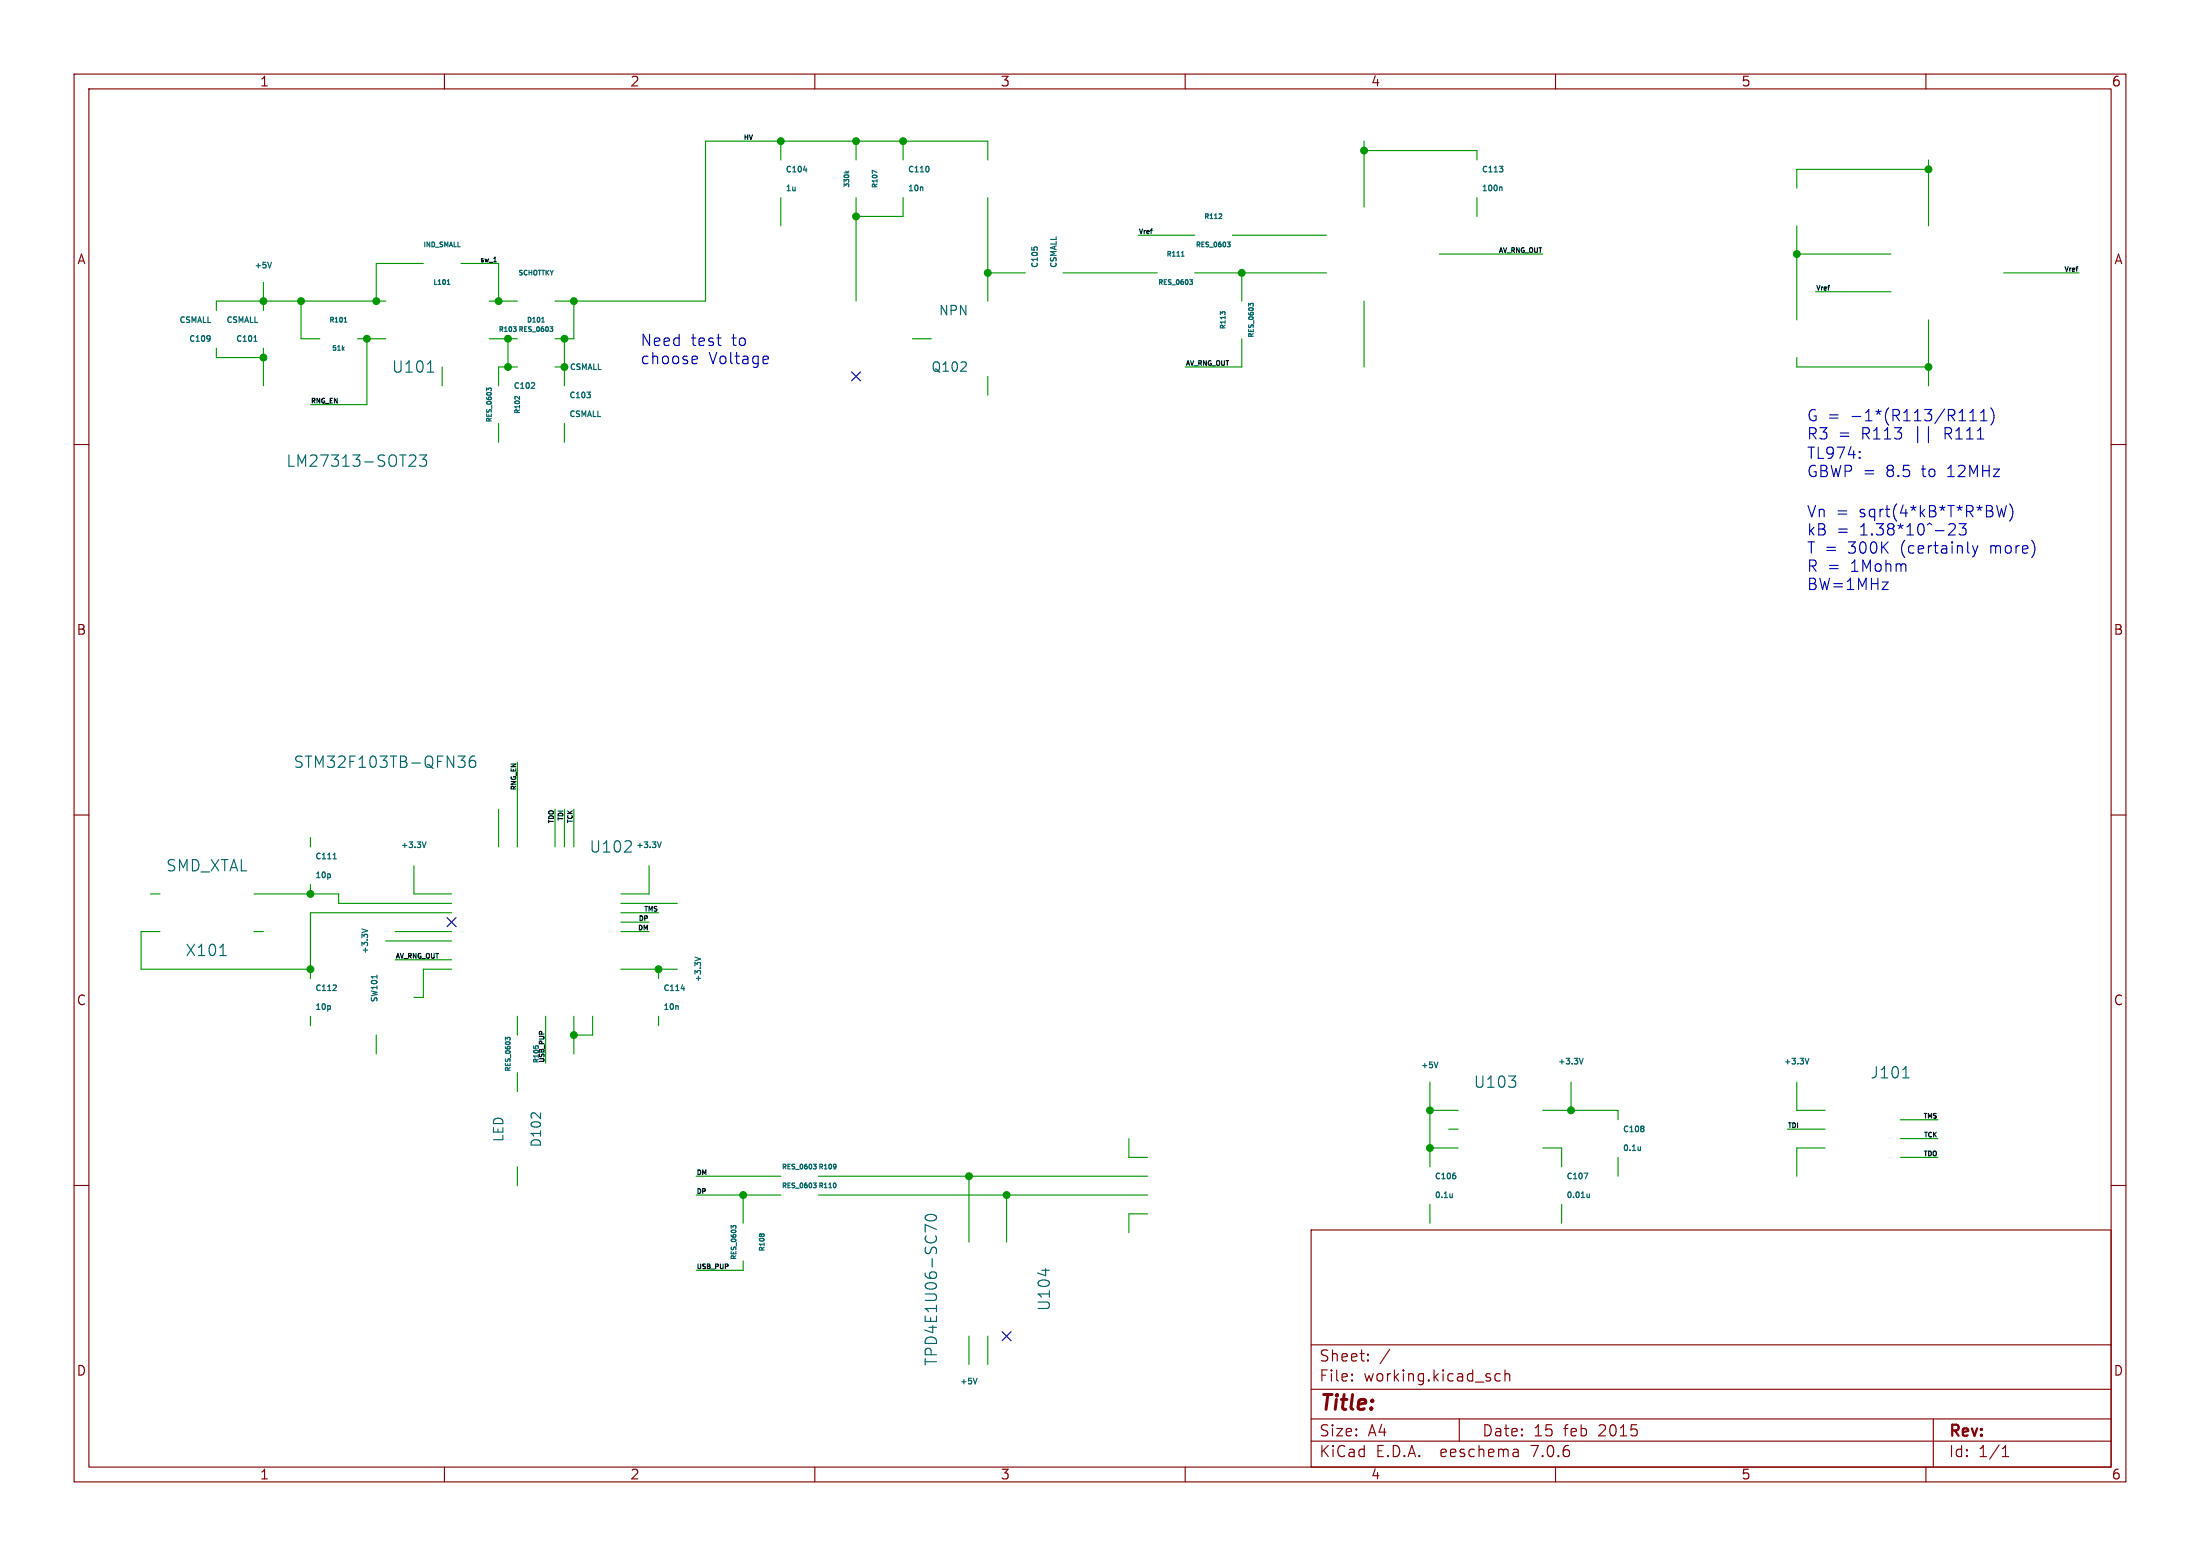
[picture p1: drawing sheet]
<svg xmlns="http://www.w3.org/2000/svg" width="297mm" height="210mm" viewBox="0 0 297 210" stroke-linecap="round" stroke-linejoin="round" font-family="sans-serif">
<g fill="none" stroke="#840000" stroke-width=".15">
<path d="M10 10h277v190h-277zM12 12h273v186h-273zM60 10v2M110 10v2M160 10v2M210 10v2M260 10v2M10 60h2M285 60h2M10 110h2M285 110h2M10 160h2"/>
<path d="M285 160h2M177 166h108v32h-108zM60 198v2M110 198v2M160 198v2M177 194.5h108M177 191.5h108M177 187.5h108M177 181.5h108M182.5 186.3h.1l-.1 .1M182.5 186.3v.1M182.5 185.5v.1"/>
<path d="M182.5 185.5h.1l-.1 .1M184.7 183.6v.1M184.7 183.6h-.1l.1 .1M184.7 182.8v.1M184.7 182.8h-.1l.1 .1M187.6 182.1l-1.3 2M197 191.5v3M202.5 185.5l-.4-.1-.3 .3v.4l.2 .2 .1 .1 .4-.1M203.2 185.5a.37 .37 0 0 1 .6 .1v.8M203.2 184.9v1.5M204.9 195.7l.1 .9M205 196.5l-.2 .1"/>
<path d="M205 196h-.2M210 198v2M260 198v2M261 191.5v6.5M270.3 196.6h.9M270.3 195.5l.4-.4v1.5"/>
</g>
<path d="M66.7 35.3h.3M280.3 36.2h.2M280.5 36h-.1" fill="none" stroke="#0f0f0f" stroke-width=".15"/>
<g fill="none" stroke="#0000c2" stroke-width=".15">
<path d="M93.6 48.1h.5l.1 .3-.8 .2M94.1 49l-.5 .1M103.2 48.1h.5v.3l-.7 .2M103.7 49l-.5 .1M258.9 57.6v2.2M260.3 57.6v2.2M264.5 56.8h.8M265.9 56.8h.9M265.9 55.7l.5-.4v1.5M267.4 56.8h.9M267.4 55.7l.4-.4v1.5M268.8 55.1a1.75 1.75 0 0 1 0 2.3"/>
<path d="M251.1 61.7v.1v.1M251.1 61.7l-.1 .1 .1 .1M251.1 60.9v.2M251.1 61.7v.2M251.1 60.9v.1v.1M251.1 60.9l-.1 .1 .1 .1M254.1 78.5h.8l-.8 1.1h.8M264 71.1l-.1 .2-.9 .9h1M265.4 70.7l-.5 .6a.41 .41 0 0 1 .5 .3v.3l-.1 .2-.6 .1-.2-.1M266.3 73.6l.4 1.1M266.7 74.7l-.2 .3-.2 .2M267 73.6l-.3 1.1"/>
<path d="M269.6 68.2l.3 1.6 .3-1.1 .3 1.1 .4-1.6M271.3 68a1.75 1.75 0 0 1 0 2.3"/>
</g>
<g fill="none" stroke="#009600" stroke-width=".15">
<path d="M105.4 19.1v2.5M115.6 19.1v2.5M121.9 19.1v2.5M184.1 19.1v8.8M35.6 38.1v3.8M57.1 35.6h-6.3v5M62.2 35.6h5.1v5M105.4 26.7v3.8M115.6 26.7v13.9M121.9 26.7v2.5h-6.3M133.3 21.6v-2.5h-38.1v21.5h-20.3M133.3 36.8h5.1"/>
<path d="M133.3 26.7v13.9M143.5 36.8h12.7M153.7 31.8h7.6M161.3 36.8h17.8M166.4 31.8h12.7M167.6 36.8v3.8M184.1 20.3h15.3v1.3M194.3 34.3h14M199.4 26.7v2.5M242.6 30.5v12.7M242.6 34.3h12.7M245.1 39.4h10.2"/>
<path d="M260.3 22.9h-17.7v2.5M260.3 21.6v8.9M270.5 36.8h10.2M29.2 47v1.3h6.4M35.6 47v5.1M40.6 40.6v5.1h2.6M48.3 45.7h3.8M49.5 45.7v8.9h-7.6M52.1 40.6h-22.9v1.3M59.7 49.5v2.6M66 40.6h3.8M66 45.7h3.8"/>
<path d="M67.3 57.2v2.5M68.6 45.7v3.8M69.8 49.5h-2.5v2.6M74.9 49.5h1.3M76.2 45.7v6.4M76.2 57.2v2.5M77.5 40.6v5.1h-2.6M123.2 45.7h2.5M133.3 50.8v2.5M167.6 45.7v3.8h-7.6M184.1 40.6v8.9M242.6 48.3v1.2h17.7"/>
<path d="M260.3 43.2v8.9M41.9 113v1.3M41.9 119.4v1.3M55.9 116.8v3.9h5.1M67.3 109.2v5.1M69.8 102.9v11.4M74.9 109.2v5.1M76.2 109.2v5.1M77.5 109.2v5.1M87.6 116.8v3.9h-3.8M20.3 120.7h1.3M21.6 125.7h-2.6v5.1h22.9"/>
<path d="M34.3 120.7h11.4v1.2h15.3M34.3 125.7h1.3M41.9 137.2v1.2M50.8 139.7v2.5M52.1 127h8.9M53.3 125.7h7.7M53.3 129.5h7.7M61 130.8h-3.9v3.8h-1.2M61 123.2h-19.1v8.9M69.8 137.2v2.5M73.7 137.2v6.3M77.5 137.2v5"/>
<path d="M80 137.2v2.5h-2.5M83.8 130.8h7.6M83.8 125.7h3.8M83.8 121.9h7.6M83.8 123.2h5.1M83.8 124.5h3.8M88.9 130.8v1.3M88.9 137.2v1.2M69.8 144.8v2.5M69.8 157.5v2.5M94 158.8h11.4M110.5 158.8h44.4"/>
<path d="M130.8 158.8v8.8M152.4 153.7v2.5h2.5M193 149.9h3.8M193 146.1v11.4M193 154.9h3.8M195.6 152.4h1.2M208.3 149.9h10.1v1.2M208.3 154.9h2.5v2.6M212.1 146.1v3.8M218.4 156.2v2.6M241.3 152.4h5.1M242.6 146.1v3.8h3.8"/>
<path d="M246.4 154.9h-3.8v3.9M256.5 156.2h5.1M256.5 153.7h5.1M256.5 151.1h5.1M94 161.3h11.4M100.3 161.3v3.8M100.3 170.2v1.3h-6.3M110.5 161.3h44.4M135.9 161.3v6.3M154.9 163.8h-2.5v2.6M193 162.6v2.5M210.8 162.6v2.5"/>
<path d="M130.8 180.3v3.9M133.3 180.3v3.9"/>
</g>
<path d="M115 50.2l1.2 1.2M116.2 50.2l-1.2 1.2M60.4 123.9l1.2 1.2M61.6 123.9l-1.2 1.2M135.3 179.7l1.2 1.2M136.5 179.7l-1.2 1.2" fill="none" stroke="#000084" stroke-width=".15"/>
<g fill="none" stroke="#006464" stroke-width=".15">
<path d="M36.6 35.4l-.2 .8M60.4 38.4h.3M60.4 37.9l.2-.1v.6M108.5 23h.4M108.8 22.7v.5M114.2 23.1l.2 .2M114.6 23.1l-.3 .2M118.4 23.3l-.6-.3v.4M124.5 25.2l.1 .1v.4M125.3 22.5l.1 .2-.1 .5M139.3 33.4v.3M139.6 33.5l.1-.2h.2l.1 .2"/>
<path d="M159.5 34.6h.4M159.6 34.1l.1-.2v.7M160.6 37.8h.4l-.2 .2 .2 .1v.2l-.3 .1M164.8 28.9l.1 .1v.1l-.4 .4h.4M165.7 32.7h.4l-.2 .2 .1 .1 .1 .2-.3 .1M202.4 22.4h.5l-.3 .3M202.6 25.2l.2 .1v.4M202.7 22.7l.2 .2v.2l-.2 .1M28.2 45.3l.2 .1-.1 .6M28.4 45.6l-.2 .2M34.3 46.1h.4M34.4 45.4l.1-.1v.8"/>
<path d="M46.3 47l.2 .3M46.5 43.5h.3M46.5 46.9l-.3 .2M46.5 43l.1-.2v.7M57.7 50.2h.9M66.3 52.7l-.1-.3h-.2l-.1 .2-.2-.2v.4M70.1 53.5v.4l-.3-.4h-.2l-.1 .1M72 51.7l.2 .1-.1 .2-.4 .4h.5M73.1 43.5h.4M73.2 43l.1-.2v.7M74.2 44.1h.4l-.2 .2 .2 .1v.2l-.3 .1M79.2 52.9h.5l-.3 .3"/>
<path d="M79.6 53.2l.1 .2v.1l-.1 .2M165 42.3l-.2-.2v.4M165 42.1v.1M165.1 42.1h-.1M165.1 42.1h.2l.1 .1M169.2 41.2l-.1-.3-.2 .1-.1 .2-.2-.3v.4M55.5 61.4l.5 .1a.41 .41 0 0 1 .1 .6l-.9 .8h.9M56.6 61.4h1l-.5 .6a.41 .41 0 0 1 .5 .3v.3l-.2 .3h-.5l-.3-.1M44.5 118l.1 .1-.1 .3M45 115.9h.4M45.1 115.3l.1-.1v.7M57 113.6l.3 .8 .2-.8"/>
<path d="M61.8 102h1l-.5 .6a.41 .41 0 0 1 .5 .3v.4l-.2 .2-.6 .1M64.1 102a.6 .6 0 0 0-.7 .7v.6l.1 .2 .4 .1 .3-.2v-.5l-.1-.2-.5-.1-.2 .3M84.3 115h.9M85.2 113.6v.2v.3M88.8 113.6l.2 .8 .3-.8M29.7 129h.9M44.5 135.8l.1 .1-.1 .3M45.3 132.9l.1 .2v.2l-.5 .4h.5M48.9 125.4l.7 .2-.7 .3M50.9 131.6v.4M91.5 135.7l.1 .1v.4M92 133.4h.4"/>
<path d="M92.3 133.2v.5M93.8 129.2l.8 .2-.8 .3M68.9 140.3l-.2-.3h-.2v.2l-.3-.2v.4M72 141.2v.3M72.6 141.2l-.2-.1-.1 .2M109.8 157.1h.4l-.2 .3h.2M109.8 159.7h.4l-.2 .2 .2 .1M110.2 157.7l-.3 .1M112.7 159.7a.4 .4 0 0 1 0 .6M112.7 157.1l.2 .2-.2 .4M112.9 157.4l-.2 .1M194.1 143.3l-.2 .8"/>
<path d="M196.3 158.3h.2M196.4 158.6l.1 .2v.1l-.1 .2M213.2 142.8l.3 .8 .2-.8M213.8 158.3h.6l-.4 .8M221.5 154.8v.5M221.5 155.2l-.3 .1M221.8 152l.1 .1-.1 .2 .1 .3-.1 .1M243.7 142.8l.2 .8 .3-.8M256.9 145.5h.8M99.3 165.7l-.1-.3h-.2v.2l-.3-.2v.4M102.5 166.7l.1-.2 .2 .2 .2-.2 .2 .2M110.2 160.2l-.3 .1"/>
<path d="M125 164.1a1.01 1.01 0 0 1 1.4 .2 .39 .39 0 0 1-.3 .4 .79 .79 0 0 1-1.2-.4zM126.4 165.9l-1.5-.6v1M141.2 171.2v1M196.1 161.1v.5M196.1 161.6h-.3M214.6 161.6h-.3M214.6 161.1v.5M131.9 186l-.3 .8"/>
</g>
<g fill="#009600" stroke="#009600" stroke-width=".15">
<circle cx="242.6" cy="34.3" r=".46"/>
<circle cx="167.6" cy="36.8" r=".46"/>
<circle cx="184.1" cy="20.3" r=".46"/>
<circle cx="260.3" cy="22.9" r=".46"/>
<circle cx="133.3" cy="36.8" r=".46"/>
<circle cx="260.3" cy="49.5" r=".46"/>
<circle cx="115.6" cy="19.1" r=".46"/>
<circle cx="105.4" cy="19.1" r=".46"/>
<circle cx="115.6" cy="29.2" r=".46"/>
<circle cx="121.9" cy="19.1" r=".46"/>
<circle cx="212.1" cy="149.9" r=".46"/>
<circle cx="135.9" cy="161.3" r=".46"/>
<circle cx="130.8" cy="158.8" r=".46"/>
<circle cx="193" cy="154.9" r=".46"/>
<circle cx="193" cy="149.9" r=".46"/>
<circle cx="68.6" cy="49.5" r=".46"/>
<circle cx="68.6" cy="45.7" r=".46"/>
<circle cx="76.2" cy="49.5" r=".46"/>
<circle cx="76.2" cy="45.7" r=".46"/>
<circle cx="67.3" cy="40.6" r=".46"/>
<circle cx="77.5" cy="40.6" r=".46"/>
<circle cx="41.9" cy="130.8" r=".46"/>
<circle cx="41.9" cy="120.7" r=".46"/>
<circle cx="88.9" cy="130.8" r=".46"/>
<circle cx="100.3" cy="161.3" r=".46"/>
<circle cx="77.5" cy="139.7" r=".46"/>
<circle cx="50.8" cy="40.6" r=".46"/>
<circle cx="40.6" cy="40.6" r=".46"/>
<circle cx="35.6" cy="48.3" r=".46"/>
<circle cx="35.6" cy="40.6" r=".46"/>
<circle cx="49.5" cy="45.7" r=".46"/>
</g>
<text font-size="2.8" fill="#840000" x="178" y="190.9">Title:</text>
<g font-size="2.1" fill="#0000c2">
<text x="86.4" y="46.8">Need</text>
<text x="93.3" y="46.8">test</text>
<text x="98.9" y="46.8">to</text>
<text x="86.4" y="49.3">choose</text>
<text x="95.7" y="49.3">Voltage</text>
<text x="243.8" y="57">G =</text>
<text x="243.8" y="59.4">R3</text>
<text x="248.1" y="59.4">=</text>
<text x="249.9" y="57">-1*(R113/R111)</text>
<text x="251.3" y="59.4">R113</text>
<text x="262.7" y="59.4">R111</text>
<text x="243.8" y="62.1">TL974:</text>
<text x="243.8" y="64.5">GBWP =</text>
<text x="254.7" y="64.5">8.5</text>
<text x="259.6" y="64.5">to</text>
<text x="263.2" y="64.5">12MHz</text>
<text x="243.8" y="69.9">Vn =</text>
<text x="251" y="69.9">sqrt(4*kB*T*R*BW)</text>
<text x="243.8" y="72.4">kB</text>
<text x="243.8" y="74.9">T =</text>
<text x="243.8" y="77.3">R =</text>
<text x="247.9" y="72.4">=</text>
<text x="249.5" y="74.9">300K</text>
<text x="249.9" y="77.3">1Mohm</text>
<text x="251.1" y="72.4">1.38*10^-23</text>
<text x="256.7" y="74.9">(certainly</text>
<text x="268.9" y="74.9">more)</text>
<text x="243.8" y="79.8">BW=1MHz</text>
</g>
<g font-size="2.1" fill="#006464">
<text x="52.8" y="50.5">U101</text>
<text x="38.6" y="63.2">LM27313-SOT23</text>
<text x="39.5" y="103.9">STM32F103TB-QFN36</text>
<text x="22.3" y="117.8">SMD_XTAL</text>
<text x="79.5" y="115.3">U102</text>
<text x="25" y="129.3">X101</text>
<text x="198.9" y="147">U103</text>
<text x="252.4" y="145.8">J101</text>
<text x="142" y="177" transform="rotate(-90 142 177)">U104</text>
<text x="126.7" y="184.4" transform="rotate(-90 126.7 184.4)">TPD4E1U06-SC70</text>
</g>
<g font-size="2.1" fill="#840000">
<text x="178" y="184">Sheet:</text>
<text x="178" y="186.7">File:</text>
<text x="184.1" y="186.7">working.kicad_sch</text>
<text x="178" y="196.9">KiCad</text>
<text x="178" y="194.1">Size:</text>
<text x="184.7" y="194.1">A4</text>
<text x="185.7" y="196.9">E.D.A.</text>
<text x="194.6" y="196.9">eeschema</text>
<text x="200" y="194.1">Date:</text>
<text x="207" y="196.9">7.0.6</text>
<text x="207" y="194.1">15</text>
<text x="211.2" y="194.1">feb</text>
<text x="216" y="194.1">2015</text>
<text x="263" y="194.3">Rev:</text>
<text x="263" y="196.9">Id:</text>
<text x="267.1" y="196.9">1/1</text>
</g>
<g font-size="1.8" fill="#840000">
<text x="35" y="11.9">1</text>
<text x="85" y="11.9">2</text>
<text x="135" y="11.9">3</text>
<text x="185" y="11.9">4</text>
<text x="235" y="11.9">5</text>
<text x="285" y="11.9">6</text>
<text x="10.3" y="35.9">A</text>
<text x="285.3" y="35.9">A</text>
<text x="10.3" y="85.9">B</text>
<text x="285.3" y="85.9">B</text>
<text x="10.3" y="135.9">C</text>
<text x="285.3" y="135.9">C</text>
<text x="10.3" y="185.9">D</text>
<text x="285.3" y="185.9">D</text>
<text x="35" y="199.9">1</text>
<text x="85" y="199.9">2</text>
<text x="135" y="199.9">3</text>
<text x="185" y="199.9">4</text>
<text x="235" y="199.9">5</text>
<text x="285" y="199.9">6</text>
</g>
<g font-size="1.8" fill="#006464">
<text x="126.7" y="42.8">NPN</text>
<text x="125.6" y="50.4">Q102</text>
<text x="68.2" y="154.2" transform="rotate(-90 68.2 154.2)">LED</text>
<text x="73.3" y="155" transform="rotate(-90 73.3 155)">D102</text>
</g>
<g font-size="1.1" fill="#006464">
<text x="106" y="23.5">C104</text>
<text x="122.5" y="23.5">C110</text>
<text x="199.9" y="23.5">C113</text>
<text x="106" y="26">1u</text>
<text x="122.5" y="26">10n</text>
<text x="199.9" y="26">100n</text>
<text x="34.2" y="36.4">+5V</text>
<text x="140.3" y="36.3" transform="rotate(-90 140.3 36.3)">C105</text>
<text x="142.8" y="36.3" transform="rotate(-90 142.8 36.3)">CSMALL</text>
<text x="24.1" y="43.8">CSMALL</text>
<text x="25.4" y="46.3">C109</text>
<text x="30.5" y="43.8">CSMALL</text>
<text x="31.8" y="46.3">C101</text>
<text x="69.2" y="52.7">C102</text>
<text x="76.7" y="53.9">C103</text>
<text x="76.8" y="50.1">CSMALL</text>
<text x="76.7" y="56.5">CSMALL</text>
<text x="42.5" y="116.2">C111</text>
<text x="42.5" y="118.7">10p</text>
<text x="54" y="114.7">+3.3V</text>
<text x="85.8" y="114.7">+3.3V</text>
<text x="49.9" y="128.9" transform="rotate(-90 49.9 128.9)">+3.3V</text>
<text x="42.5" y="134">C112</text>
<text x="42.5" y="136.5">10p</text>
<text x="51.2" y="135.4" transform="rotate(-90 51.2 135.4)">SW101</text>
<text x="89.4" y="134">C114</text>
<text x="89.4" y="136.5">10n</text>
<text x="94.8" y="132.7" transform="rotate(-90 94.8 132.7)">+3.3V</text>
<text x="210.2" y="143.9">+3.3V</text>
<text x="240.7" y="143.9">+3.3V</text>
<text x="191.7" y="144.4">+5V</text>
<text x="219" y="153">C108</text>
<text x="219" y="155.5">0.1u</text>
<text x="193.6" y="159.4">C106</text>
<text x="193.6" y="161.9">0.1u</text>
<text x="211.4" y="159.4">C107</text>
<text x="211.4" y="161.9">0.01u</text>
<text x="129.5" y="187">+5V</text>
</g>
<g font-size=".9" fill="#0f0f0f">
<text x="100.3" y="18.9">HV</text>
<text x="64.8" y="35.4">sw_1</text>
<text x="153.7" y="31.6">Vref</text>
<text x="202.1" y="34.2">AV_RNG_OUT</text>
<text x="245.1" y="39.2">Vref</text>
<text x="278.5" y="36.7">Vref</text>
<text x="160" y="49.4">AV_RNG_OUT</text>
<text x="41.9" y="54.5">RNG_EN</text>
<text x="69.7" y="106.9" transform="rotate(-90 69.7 106.9)">RNG_EN</text>
<text x="74.8" y="111.3" transform="rotate(-90 74.8 111.3)">TDO</text>
<text x="76.1" y="111" transform="rotate(-90 76.1 111)">TDI</text>
<text x="77.3" y="111.3" transform="rotate(-90 77.3 111.3)">TCK</text>
<text x="85.9" y="125.6">DM</text>
<text x="86" y="124.3">DP</text>
<text x="86.8" y="123.1">TMS</text>
<text x="53.3" y="129.4">AV_RNG_OUT</text>
<text x="241.3" y="152.3">TDI</text>
<text x="259.5" y="151">TMS</text>
<text x="259.5" y="153.5">TCK</text>
<text x="94" y="158.6">DM</text>
<text x="94" y="161.2">DP</text>
<text x="259.5" y="156.1">TDO</text>
<text x="94" y="171.3">USB_PUP</text>
</g>
<g font-size=".9" fill="#006464">
<text x="114.8" y="25.5" transform="rotate(-90 114.8 25.5)">330k</text>
<text x="118.7" y="25.5" transform="rotate(-90 118.7 25.5)">R107</text>
<text x="162.4" y="29.8">R112</text>
<text x="57" y="33.6">IND_SMALL</text>
<text x="157.4" y="34.8">R111</text>
<text x="161.3" y="33.6">RES_0603</text>
<text x="58.4" y="38.6">L101</text>
<text x="69.9" y="37.4">SCHOTTKY</text>
<text x="156.2" y="38.6">RES_0603</text>
<text x="44.3" y="43.7">R101</text>
<text x="44.7" y="47.5">51k</text>
<text x="67.2" y="45">R103 RES_0603</text>
<text x="71" y="43.7">D101</text>
<text x="165.6" y="44.6" transform="rotate(-90 165.6 44.6)">R113</text>
<text x="169.5" y="45.7" transform="rotate(-90 169.5 45.7)">RES_0603</text>
<text x="66.6" y="57.1" transform="rotate(-90 66.6 57.1)">RES_0603</text>
<text x="70.4" y="56" transform="rotate(-90 70.4 56)">R102</text>
<text x="72.9" y="143.6" transform="rotate(-90 72.9 143.6)">R105</text>
<text x="73.5" y="143.5" transform="rotate(-90 73.5 143.5)">USB_PUP</text>
<text x="69.1" y="144.8" transform="rotate(-90 69.1 144.8)">RES_0603</text>
<text x="105.4" y="158">RES_0603</text>
<text x="105.4" y="160.6">RES_0603</text>
<text x="110.4" y="158">R109</text>
<text x="110.4" y="160.6">R110</text>
<text x="99.6" y="170.2" transform="rotate(-90 99.6 170.2)">RES_0603</text>
<text x="103.4" y="169" transform="rotate(-90 103.4 169)">R108</text>
</g>
</svg>
